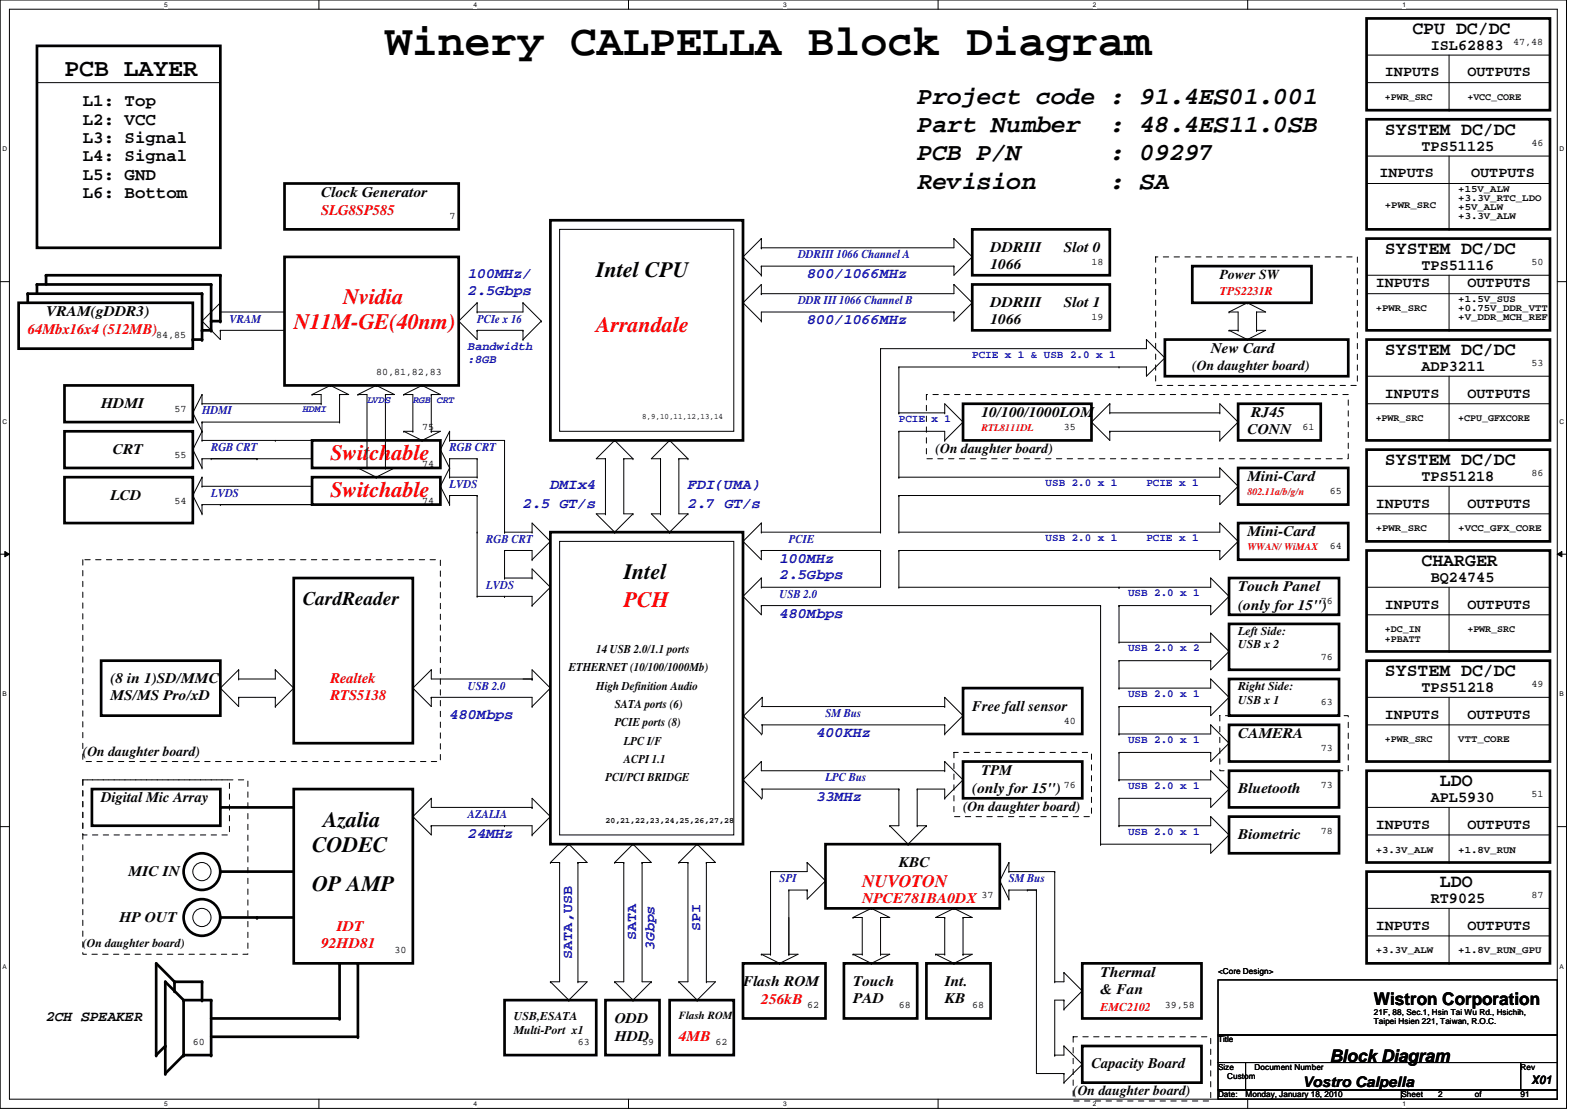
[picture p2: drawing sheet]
<svg xmlns="http://www.w3.org/2000/svg" width="297mm" height="210mm" viewBox="0 0 297 210" stroke-linecap="round" stroke-linejoin="round" font-family="sans-serif">
<path d="M0 0h295.1v208.7h-295.1zM1.8 1.7h291.5v205.2h-291.5z" fill="none" stroke="#000" stroke-width=".19"/>
<g fill="#fff">
<path d="M30.9 .2h.7v1.4h-.7z"/>
<path d="M30.9 207.1h.7v1.4h-.7z"/>
</g>
<path d="M60.1 0v1.7M60.1 206.9v1.8" fill="none" stroke="#000" stroke-width=".19"/>
<g fill="#fff">
<path d="M89.2 .2h.7v1.4h-.7z"/>
<path d="M89.2 207.1h.7v1.4h-.7z"/>
</g>
<path d="M118.4 0v1.7M118.4 206.9v1.8" fill="none" stroke="#000" stroke-width=".19"/>
<g fill="#fff">
<path d="M147.5 .2h.7v1.4h-.7z"/>
<path d="M147.5 207.1h.7v1.4h-.7z"/>
</g>
<path d="M176.7 0v1.7M176.7 206.9v1.8" fill="none" stroke="#000" stroke-width=".19"/>
<g fill="#fff">
<path d="M205.8 .2h.7v1.4h-.7z"/>
<path d="M205.8 207.1h.7v1.4h-.7z"/>
</g>
<path d="M235 0v1.7M235 206.9v1.8" fill="none" stroke="#000" stroke-width=".19"/>
<g fill="#fff">
<path d="M264.2 .2h.6v1.4h-.6z"/>
<path d="M264.2 207.1h.6v1.4h-.6z"/>
<path d="M.5 27.4h.8v1.3h-.8z"/>
<path d="M293.8 27.4h.8v1.3h-.8z"/>
<path d="M.5 78.7h.8v1.3h-.8z"/>
<path d="M293.8 78.7h.8v1.3h-.8z"/>
</g>
<path d="M0 53h1.8M293.3 53h1.8" fill="none" stroke="#000" stroke-width=".19"/>
<g fill="#fff">
<path d="M.5 130h.8v1.3h-.8z"/>
<path d="M293.8 130h.8v1.3h-.8z"/>
</g>
<path d="M0 104.3h1.8M.9 103.8l.9 .5-.9 .5zM293.3 104.3l.9-.5v1zM293.3 104.3h1.8" fill="none" stroke="#000" stroke-width=".19"/>
<path d="M.9 103.8l.9 .5-.9 .5zM293.3 104.3l.9-.5v1z" fill="#000"/>
<g fill="#fff">
<path d="M.5 181.3h.8v1.3h-.8z"/>
<path d="M293.8 181.3h.8v1.3h-.8z"/>
</g>
<g fill="none" stroke="#000" stroke-width=".19">
<path d="M7 15.6h34.5M41.5 15.6h.1M257.4 15.6h34.5M257.4 10.4h34.5M272.9 10.4v10.3M291.9 10.4h.1M291.9 15.6h.1M257.4 34.5h34.5M257.4 29.4h34.5M272.9 20.7h.1M272.9 29.4v13.8M291.9 34.5h.1"/>
<path d="M291.9 29.4h.1M41.5 58.7h.1M41.5 57h.1M41.5 58.7h12.1M41.5 57l-3.4 3.5M41.5 57v1.7M89.9 57h.1M89.9 58.7h.1M89.9 57l-3.5 3.5M89.9 57v1.7M98.5 57h.1M98.5 57v1.7h-8.6"/>
<path d="M98.5 57l3.5 3.5M105.4 43.2h32.8v38h-32.8zM140 57h.1M140 48.4h.1M140 57l3.4 3.5M140 48.4l3.4 3.4M143.4 44.9h.1M143.4 55.3h.1M143.4 50.1h.1M143.4 46.7h.1M143.4 51.8h.1M143.4 44.9v1.8"/>
<path d="M143.4 50.1v1.7M143.4 55.3v-1.7l-3.4 3.4M143.4 50.1h36.3M143.4 44.9l-3.4 3.5M179.7 53.6h.1M179.7 58.7h.1M179.7 44.9h.1M179.7 50.1h.1M179.7 58.7h-36.3v1.8M179.7 44.9v1.8h-36.3M179.7 53.6v1.7h-36.3M179.7 53.6l3.4 3.4"/>
<path d="M179.7 44.9l3.4 3.5M183.1 57h.1M183.1 48.4h.1M183.1 48.4l-3.4 3.4v-1.7M183.1 57l-3.4 3.5v-1.8M231.5 58.7h.1M231.5 58.7h1.7v3.5M234.9 57h.1M234.9 57l3.5 1.7h-1.7M234.9 57l-3.4 1.7M236.7 58.7h.1M236.7 58.7v3.5"/>
<path d="M257.4 55.3h34.5M257.4 51.8h34.5M272.9 43.2h.1M272.9 51.8v10.4M291.9 55.3h.1M291.9 51.8h.1M36.3 77.7h.1M36.3 77.7l1.8 3.5M38.1 60.5h.1M38.1 76h.1M38.1 74.3h.1M38.1 79.5h.1"/>
<path d="M38.1 60.5l3.4 3.4v-1.7M38.1 76h22.4M38.1 74.3v1.7M38.1 79.5v3.4M38.1 74.3l-1.8 3.4M38.1 79.5h25.9M41.5 62.2h.1M41.5 62.2h12.1M58.8 74.3h.1M58.8 74.3h1.7v1.7M60.5 76h.1M62.2 72.6h.1"/>
<path d="M62.2 72.6l3.5 1.7h-1.7M62.2 72.6l-3.4 1.7M64 74.3h.1M64 79.5h.1M64 74.3v5.2M67.4 74.3h.1M67.4 74.3h1.7v13.8M70.9 72.6h.1M70.9 72.6l3.4 1.7h-1.7M70.9 72.6l-3.5 1.7M72.6 74.3h.1M72.6 74.3v13.8"/>
<path d="M76 74.3h.1M76 74.3h1.8v6.9M79.5 72.6h.1M79.5 72.6l3.4 1.7h-1.7M79.5 72.6l-3.5 1.7M81.2 74.3h.1M81.2 74.3v6.9M86.4 60.5h.1M86.4 60.5l3.5 3.4v-1.7M89.9 62.2h.1M89.9 62.2h8.6M98.5 63.9h.1"/>
<path d="M98.5 62.2h.1M98.5 62.2v1.7M102 60.5h.1M102 60.5l-3.5 3.4M143.4 60.5h.1M165.9 65.6h.1M165.9 65.6v34.6M169.3 77.7h.1M169.3 69.1h.1M169.3 69.1v8.6M169.3 69.1h46.6M169.3 77.7h8.6"/>
<path d="M177.9 77.7h.1M177.9 77.7v-1.7l3.5 3.5M181.4 79.5h.1M181.4 79.5l-3.5 3.4M205.6 79.5h.1M205.6 79.5l3.4 3.4v-1.7M209 76h.1M209 77.7h.1M209 77.7h20.8M209 76l-3.4 3.5M209 76v1.7M210.8 69.1h.1"/>
<path d="M215.9 63.9h.1M215.9 69.1h.1M215.9 63.9l3.5 3.5M215.9 63.9v1.7h-50M219.4 67.4h.1M219.4 67.4l-3.5 3.4v-1.7M229.8 77.7h.1M229.8 77.7v-1.7l3.4 3.5M231.5 62.2h.1M231.5 62.2h1.7M231.5 62.2l3.4 1.7M233.2 62.2h.1"/>
<path d="M233.2 79.5h.1M233.2 79.5l-3.4 3.4M234.9 63.9h.1M236.7 62.2h.1M236.7 62.2h1.7l-3.5 1.7M257.4 70.8h.1M257.4 70.8h34.5M257.4 76h34.5M272.9 62.2h.1M272.9 70.8v12.1M291.9 76h.1M36.3 84.6h.1"/>
<path d="M36.3 93.3h.1M36.3 84.6l1.8 3.5M36.3 93.3l1.8 3.4M38.1 82.9h.1M38.1 81.2h.1M38.1 88.1h.1M38.1 86.4h.1M38.1 91.5h.1M38.1 89.8h.1M38.1 96.7h.1M38.1 95h.1M38.1 91.5h20.7"/>
<path d="M38.1 86.4h20.7M38.1 82.9h20.7M38.1 86.4v1.7M38.1 89.8v1.7M38.1 95v1.7M38.1 81.2l-1.8 3.4M38.1 95h20.7M38.1 89.8l-1.8 3.5M39.8 86.4h.1M41.5 95h.1M48.4 86.4h.1M51.9 82.9h.1"/>
<path d="M58.8 95h.1M67.4 88.1h.1M67.4 88.1h1.7M67.4 88.1l3.5 1.7M69.1 88.1h.1M70.9 89.8h.1M72.6 88.1h.1M72.6 88.1h1.7l-3.4 1.7M76 81.2h.1M76 81.2h1.8M76 81.2l3.5 1.7M77.8 81.2h.1"/>
<path d="M79.5 82.9h.1M81.2 81.2h.1M81.2 81.2h1.7l-3.4 1.7M82.9 84.6h.1M82.9 91.5h.1M82.9 84.6l1.8 3.5M82.9 91.5l1.8 3.5M84.7 82.9h.1M84.7 81.2h.1M84.7 88.1h.1M84.7 86.4h.1M84.7 89.8h.1"/>
<path d="M84.7 95h.1M84.7 93.3h.1M84.7 93.3h5.2M84.7 89.8h5.2M84.7 86.4h5.2M84.7 82.9h10.3M84.7 81.2v1.7M84.7 86.4v3.4M84.7 93.3v1.7M84.7 81.2l-1.8 3.4M84.7 88.1l-1.8 3.4M89.9 86.4h.1"/>
<path d="M89.9 93.3h.1M89.9 89.8h.1M89.9 86.4v3.4M89.9 93.3v19M95 82.9h.1M95 82.9v17.3M114 86.4h.1M114 96.7h.1M114 96.7h-1.7l3.5 3.5M114 86.4v10.3M115.8 82.9h.1M115.8 82.9l-3.5 3.5h1.7"/>
<path d="M115.8 82.9l3.4 3.5M117.5 86.4h.1M117.5 86.4v10.3h1.7M117.5 86.4h1.7M119.2 86.4h.1M119.2 96.7h.1M119.2 96.7l-3.4 3.5M124.4 86.4h.1M124.4 96.7h.1M124.4 96.7h-1.7l3.4 3.5M124.4 86.4v10.3M126.1 82.9h.1"/>
<path d="M126.1 82.9l-3.4 3.5h1.7M126.1 82.9l3.5 3.5M127.9 86.4h.1M127.9 86.4v10.3h1.7M127.9 86.4h1.7M129.6 86.4h.1M129.6 96.7h.1M129.6 96.7l-3.5 3.5M143.4 98.5h.1M143.4 98.5v1.7M143.4 98.5l-3.4 3.4M169.3 93.3h.1"/>
<path d="M169.3 89.8h.1M169.3 81.2h.1M169.3 81.2v8.6M169.3 93.3v6.9M169.3 93.3h60.5M169.3 81.2h8.6v1.7M177.9 82.9h.1M209 81.2h.1M209 81.2h20.8v1.7M229.8 88.1h.1M229.8 93.3h.1M229.8 98.5h.1"/>
<path d="M229.8 82.9h.1M229.8 98.5v1.7h-60.5M229.8 88.1l3.4 3.4M229.8 88.1v1.7h-60.5M229.8 98.5l3.4 3.4M233.2 91.5h.1M233.2 91.5l-3.4 3.5v-1.7M257.4 91.5h34.5M257.4 96.7h34.5M272.9 82.9h.1M272.9 91.5v10.4M291.9 91.5h.1"/>
<path d="M291.9 96.7h.1M89.9 100.2h.1M89.9 112.3h.1M89.9 112.3h10.3v1.7M95 103.6h.1M95 100.2h.1M95 112.3h.1M95 108.8h.1M95 103.6h5.2v1.8M95 100.2h5.2M95 108.8h5.2M95 103.6v5.2"/>
<path d="M100.2 100.2h.1M100.2 105.4h.1M100.2 108.8h.1M100.2 114h.1M100.2 100.2v-1.7l3.5 3.4M100.2 108.8v-1.7l3.5 3.5M103.7 101.9h.1M103.7 110.6h.1M103.7 101.9l-3.5 3.5M103.7 110.6l-3.5 3.4M105.4 101.9h32.8v55.3h-32.8zM115.8 100.2h.1"/>
<path d="M126.1 100.2h.1M140 101.9h.1M140 112.3h.1M140 101.9l3.4 3.5v-1.8M140 112.3l3.4 3.4v-1.7M143.4 103.6h.1M143.4 100.2h.1M143.4 110.6h.1M143.4 114h.1M143.4 108.8h.1M143.4 108.8v1.8M143.4 114h63.9"/>
<path d="M143.4 103.6h22.5M143.4 100.2h22.5M143.4 108.8l-3.4 3.5M165.9 100.2h.1M165.9 103.6h.1M165.9 103.6v7h-22.5M169.3 110.6h.1M169.3 103.6h.1M169.3 100.2h.1M169.3 103.6v7M169.3 103.6h60.5M207.3 114h.1"/>
<path d="M207.3 114v44.9M210.8 110.6h.1M210.8 114h.1M210.8 114v6.9M210.8 114h17.2M228 119.2h.1M228 108.8h.1M228 114h.1M228 108.8v1.8h-58.7M228 119.2v1.7h-17.2M228 119.2l3.5 3.4M228 108.8l3.5 3.5"/>
<path d="M229.8 103.6h.1M231.5 112.3h.1M231.5 112.3l-3.5 3.4v-1.7M233.2 101.9h.1M233.2 101.9l-3.4 3.5v-1.8M257.4 110.6h.1M257.4 110.6h34.5M257.4 115.7h34.5M272.9 101.9h.1M272.9 110.6v12M291.9 115.7h.1M41.5 129.5h.1"/>
<path d="M41.5 129.5l3.5 3.5v-1.7M45 131.3h.1M45 126.1h.1M45 127.8h.1M45 126.1l-3.5 3.4M45 126.1v1.7M45 131.3h6.9M51.9 126.1h.1M51.9 133h.1M51.9 131.3h.1M51.9 126.1v1.7h-6.9M51.9 131.3v1.7"/>
<path d="M51.9 126.1l3.4 3.4M55.3 129.5h.1M55.3 129.5l-3.4 3.5M77.8 129.5h.1M77.8 129.5l3.4 3.5v-1.7M81.2 126.1h.1M81.2 131.3h.1M81.2 126.1v1.7h19M81.2 131.3h19v1.7M81.2 126.1l-3.4 3.4M100.2 127.8h.1M100.2 133h.1"/>
<path d="M100.2 127.8v-1.7l3.5 3.4M103.7 129.5h.1M103.7 129.5l-3.5 3.5M140 134.7l3.4 3.5M140.1 134.7h.1M143.4 138.2h.1M143.4 133h34.5M143.4 136.5h34.5M143.6 131.3h.1M143.6 136.5h.1M143.6 131.3v1.7M143.6 136.5v1.7"/>
<path d="M143.6 131.3l-3.5 3.4M177.9 133h.1M177.9 138.2h.1M177.9 131.3h.1M177.9 136.5h.1M177.9 131.3v1.7M177.9 136.5v1.7M177.9 131.3l3.5 3.4M181.4 134.7h.1M181.4 134.7l-3.5 3.5M210.8 138.2h.1M210.8 133h.1"/>
<path d="M210.8 129.5h.1M210.8 124.4h.1M210.8 120.9h.1M210.8 124.4v5.1M210.8 133v5.2M210.8 133h17.2M210.8 124.4h17.2M228 136.5h.1M228 127.8h.1M228 133h.1M228 124.4h.1M228 127.8v1.7h-17.2"/>
<path d="M228 136.5v1.7h-17.2M228 136.5l3.5 3.4M228 127.8l3.5 3.5M231.5 139.9h.1M231.5 131.3h.1M231.5 122.6h.1M231.5 122.6l-3.5 3.5v-1.7M231.5 131.3l-3.5 3.4v-1.7M231.5 139.9l-3.5 3.5v-1.8M257.4 131.3h.1M257.4 131.3h34.5M257.4 136.5h34.5"/>
<path d="M272.9 122.6h.1M272.9 131.3v12.1M291.9 136.5h.1M0 155.6h1.8M77.8 153.7h.1M77.8 153.7l3.4 3.5v-1.8M81.2 155.4h.1M81.2 150.3h.1M81.2 155.4h19v1.8M81.2 150.3v1.7h19M81.2 150.3l-3.4 3.4M95 155.4h.1"/>
<path d="M100.2 152h.1M100.2 157.2h.1M100.2 152v-1.7l3.5 3.4M103.7 153.7h.1M103.7 153.7l-3.5 3.5M107.1 158.9h.1M107.1 158.9l3.5 3.5h-1.7M107.1 158.9l-3.4 3.5M119.2 158.9h.1M119.2 158.9l3.5 3.5h-1.8M119.2 158.9l-3.4 3.5M131.3 158.9h.1"/>
<path d="M131.3 158.9l3.5 3.5h-1.7M131.3 158.9l-3.4 3.5M140 146.8h.1M140 146.8l3.4 3.5M143.4 150.3h.1M143.4 143.4h.1M143.4 143.4v1.7h34.5M143.4 148.5h25.9M143.4 143.4l-3.4 3.4M143.6 148.5h.1M143.6 148.5v1.8M167.6 155.4h.1"/>
<path d="M167.6 155.4l3.4 3.5M169.3 148.5h.1M169.3 148.5v6.9h-1.7M171 158.9h.1M172.8 155.4h.1M172.8 148.5h.1M172.8 148.5v6.9M172.8 155.4h1.7M172.8 148.5h5.1v1.8M174.5 155.4h.1M174.5 155.4l-3.5 3.5M177.9 145.1h.1"/>
<path d="M177.9 143.4h.1M177.9 150.3h.1M177.9 143.4v1.7M177.9 143.4l3.5 3.4M181.4 146.8h.1M181.4 146.8l-3.5 3.5M207.3 158.9h.1M207.3 158.9h20.7M210.8 155.4h.1M210.8 141.6h.1M210.8 150.3h.1M210.8 146.8h.1"/>
<path d="M210.8 141.6v5.2M210.8 150.3v5.1M210.8 141.6h17.2M210.8 150.3h17.2M228 141.6h.1M228 145.1h.1M228 150.3h.1M228 153.7h.1M228 158.9h.1M228 153.7v1.7h-17.2M228 145.1v1.7h-17.2M228 145.1l3.5 3.4"/>
<path d="M228 153.7l3.5 3.5M231.5 148.5h.1M231.5 157.2h.1M231.5 148.5l-3.5 3.5v-1.7M231.5 157.2l-3.5 3.4v-1.7M257.4 152h34.5M257.4 157.2h34.5M272.9 143.4h.1M272.9 152v10.4M291.9 152h.1M291.9 157.2h.1M293.3 155.6h1.8"/>
<path d="M103.7 162.4h.1M103.7 162.4h1.7M105.4 162.4h.1M105.4 162.4v22.4h-1.7M108.9 162.4h.1M108.9 162.4v22.4M115.8 162.4h.1M115.8 162.4h1.7M117.5 162.4h.1M117.5 162.4v22.4h-1.7M120.9 162.4h.1M120.9 162.4v22.4h1.8"/>
<path d="M127.9 162.4h.1M127.9 162.4h1.7M129.6 162.4h.1M129.6 162.4v22.4h-1.7M133.1 162.4h.1M133.1 162.4v22.4M143.4 179.6h.1M143.4 179.6l3.5 1.8M143.4 179.6h1.7M145.1 179.6h.1M145.1 164.1h.1M145.1 164.1v15.5"/>
<path d="M148.6 167.6h.1M148.6 179.6h.1M148.6 167.6v12M148.6 179.6h1.7l-3.4 1.8M148.6 167.6h3.4M152 162.4h.1M152 167.6h.1M152 162.4v1.7h-6.9M152 162.4l3.5 3.4M155.5 165.8h.1M155.5 165.8l-3.5 3.5v-1.7M160.7 179.6h.1"/>
<path d="M160.7 172.7h.1M160.7 179.6h1.7M160.7 172.7h1.7v6.9M160.7 179.6l3.4 1.8M162.4 179.6h.1M164.1 171h.1M164.1 171l3.5 1.7h-1.7M164.1 171l-3.4 1.7M165.9 172.7h.1M165.9 179.6h.1M165.9 179.6h1.7l-3.5 1.8M165.9 172.7v6.9"/>
<path d="M176.2 179.6h.1M176.2 179.6h1.7M176.2 179.6l3.5 1.8M177.9 172.7h.1M177.9 179.6h.1M177.9 172.7v6.9M179.7 171h.1M179.7 171l-3.5 1.7h1.7M179.7 171l3.4 1.7h-1.7M181.4 172.7h.1M181.4 179.6h.1M181.4 179.6h1.7l-3.4 1.8"/>
<path d="M181.4 172.7v6.9M188.3 165.8h.1M188.3 165.8l1.7 3.5M190 164.1h.1M190 162.4h.1M190 169.3h.1M190 167.6h.1M190 167.6h5.2M190 164.1h8.7M190 162.4v1.7M190 167.6v1.7M190 162.4l-1.7 3.4"/>
<path d="M193.5 167.6h.1M195.2 167.6h.1M195.2 167.6v34.5h5.2M198.7 164.1h.1M198.7 164.1v20.7M257.4 171h34.5M257.4 176.2h34.5M272.9 162.4h.1M272.9 171v10.4M291.9 171h.1M291.9 176.2h.1M103.7 184.8h.1"/>
<path d="M103.7 184.8l3.4 3.5M107.1 188.3h.1M108.9 184.8h.1M108.9 184.8h1.7l-3.5 3.5M115.8 184.8h.1M115.8 184.8l3.4 3.5M119.2 188.3h.1M122.7 184.8h.1M122.7 184.8l-3.5 3.5M127.9 184.8h.1M127.9 184.8l3.4 3.5M131.3 188.3h.1"/>
<path d="M133.1 184.8h.1M133.1 184.8h1.7l-3.5 3.5M146.9 181.4h.1M164.1 181.4h.1M179.7 181.4h.1M198.7 198.6h.1M198.7 184.8h.1M200.4 188.3h.1M200.4 183.1h.1M200.4 190h.1M200.4 196.9h.1M200.4 188.3h-1.7v10.3"/>
<path d="M200.4 183.1v1.7h-1.7M200.4 196.9l3.5 3.5M200.4 196.9v1.7h-1.7M200.4 183.1l3.5 3.4M200.4 188.3v1.7M203.9 186.5h.1M203.9 186.5l-3.5 3.5M229.4 184.5h63.9v10.3h-63.9zM229.4 194.8h63.9v5.2h-63.9zM272.9 181.4h.1M200.4 202.1h.1M200.4 203.8h.1"/>
<path d="M200.4 202.1v1.7M203.9 200.4h.1M203.9 200.4l-3.5 3.4M229.4 200h5.2v5.2h-5.2zM229.4 205.2h34.6v1.7h-34.6zM234.6 200h51.8v5.2h-51.8zM264 205.2h29.3v1.7h-29.3zM286.4 200h6.9v5.2h-6.9z"/>
<circle cx="38" cy="164.1" r="1.71"/>
<circle cx="38" cy="172.7" r="1.71"/>
</g>
<g fill="none" stroke="#000" stroke-width=".51">
<path d="M7 8.6h34.5v38.1h-34.5zM257.4 3.5h34.5v17.2h-34.5zM53.6 34.5h32.8v8.7h-32.8zM257.4 22.5h34.5v20.7h-34.5zM3.5 57h32.8v8.6h-32.8zM5.2 57v-1.7h32.9v8.6h-1.8M7 55.3v-1.7h32.8v8.6h-1.7M8.7 53.6v-1.8h32.8v8.7h-1.7M53.6 48.4h32.8v24.2h-32.8zM103.7 41.5h36.3v41.4h-36.3zM183.1 43.2h25.9v8.6h-25.9zM183.1 53.6h25.9v8.6h-25.9z"/>
<path d="M224.6 50.1h22.4v6.9h-22.4zM257.4 44.9h34.5v17.3h-34.5zM12.1 72.6h24.2v6.9h-24.2zM181.4 76h24.2v6.9h-24.2zM219.4 63.9h34.6v6.9h-34.6zM233.2 76h15.6v6.9h-15.6zM257.4 63.9h34.5v19h-34.5zM12.1 81.2h24.2v6.9h-24.2zM12.1 89.8h24.2v8.7h-24.2zM58.8 82.9h24.1v5.2h-24.1zM58.8 89.8h24.1v5.2h-24.1zM233.2 88.1h20.8v6.9h-20.8z"/>
<path d="M233.2 98.5h20.8v6.9h-20.8zM257.4 84.6h34.5v17.3h-34.5zM55.3 108.8h22.5v31.1h-22.5zM103.7 100.2h36.3v58.7h-36.3zM231.5 117.5h20.7v8.6h-20.7zM231.5 108.8h20.7v6.9h-20.7zM257.4 103.6h34.5v19h-34.5zM19 124.4h22.5v10.3h-22.5zM181.4 129.5h22.5v8.7h-22.5zM231.5 136.5h20.7v6.9h-20.7zM231.5 127.8h20.7v6.9h-20.7zM257.4 124.4h34.5v19h-34.5z"/>
<path d="M17.3 148.5h24.2v6.9h-24.2zM41.5 152h13.8M55.3 148.5h22.5v32.9h-22.5zM155.5 158.9h32.8v12.1h-32.8zM181.4 143.4h22.5v6.9h-22.5zM231.5 145.1h20.7v6.9h-20.7zM231.5 153.7h20.7v6.9h-20.7zM257.4 145.1h34.5v17.3h-34.5zM41.5 172.7h13.8M41.5 164.1h13.8M257.4 164.1h34.5v17.3h-34.5zM32.9 184.8l-3.5-3.4v17.2l1.7-1.7"/>
<path d="M32.9 184.8h5.2v3.5M32.9 184.8v1.7M34.6 188.3l-3.5-3.5v17.3l3.5-3.5M34.6 188.3v10.3M34.6 188.3h5.2v10.3h-5.2M64 181.4v10.3h-24.2M67.4 181.4v13.8h-27.6M95 188.3h17.3v10.3h-17.3zM114 188.3h10.2v10.3h-10.2zM126.1 188.3h12.1v10.3h-12.1zM140 181.4h15.5v10.3h-15.5zM159 181.4h13.8v10.3h-13.8z"/>
<path d="M174.5 181.4h12.1v10.3h-12.1zM203.9 181.4h22.4v10.3h-22.4zM203.9 196.9h22.4v6.9h-22.4z"/>
<circle cx="38" cy="164.1" r="3.5"/>
<circle cx="38" cy="172.7" r="3.5"/>
</g>
<g fill="#000">
<circle cx="5.2" cy="55.3" r=".25"/>
<circle cx="7" cy="53.6" r=".25"/>
<circle cx="8.7" cy="51.8" r=".25"/>
<circle cx="38.1" cy="55.3" r=".25"/>
<circle cx="39.8" cy="53.6" r=".25"/>
<circle cx="41.5" cy="51.8" r=".25"/>
<circle cx="36.3" cy="63.9" r=".25"/>
<circle cx="38.1" cy="63.9" r=".25"/>
<circle cx="38.1" cy="62.2" r=".25"/>
<circle cx="39.8" cy="62.2" r=".25"/>
<circle cx="39.8" cy="60.5" r=".25"/>
<circle cx="41.5" cy="60.5" r=".25"/>
<circle cx="41.5" cy="152" r=".25"/>
<circle cx="41.5" cy="172.7" r=".25"/>
<circle cx="41.5" cy="164.1" r=".25"/>
<circle cx="48.4" cy="172.7" r=".25"/>
<circle cx="29.4" cy="198.6" r=".25"/>
<circle cx="31.1" cy="196.9" r=".25"/>
<circle cx="31.1" cy="184.8" r=".25"/>
<circle cx="32.9" cy="184.8" r=".25"/>
<circle cx="32.9" cy="186.5" r=".25"/>
<circle cx="34.6" cy="198.6" r=".25"/>
<circle cx="34.6" cy="188.3" r=".25"/>
<circle cx="38.1" cy="184.8" r=".25"/>
<circle cx="38.1" cy="188.3" r=".25"/>
<circle cx="39.8" cy="198.6" r=".25"/>
<circle cx="39.8" cy="188.3" r=".25"/>
<circle cx="64" cy="181.4" r=".25"/>
<circle cx="64" cy="191.7" r=".25"/>
<circle cx="67.4" cy="195.2" r=".25"/>
<circle cx="67.4" cy="181.4" r=".25"/>
<circle cx="31.1" cy="202.1" r=".25"/>
</g>
<path d="M217.7 48.4h38v24.2h-38zM174.5 74.3h79.5v12.1h-79.5zM15.6 105.4h67.3v38h-67.3zM229.8 134.7h24.2v10.4h-24.2zM15.6 146.8h27.6v10.4h-27.6zM15.6 146.8h31.1v32.8h-31.1zM179.7 141.6h25.9v12.1h-25.9zM202.1 195.2h25.9v12.1h-25.9z" fill="none" stroke="#000" stroke-width=".19" stroke-dasharray="1 1 1 1 1 1 1 1"/>
<text font-size="8.3" x="72.6" y="10.4">Winery CALPELLA Block Diagram</text>
<g font-size="4.7">
<text x="12.1" y="14.3">PCB LAYER</text>
<text x="172.8" y="19.5">Project code : 91.4ES01.001</text>
<text x="172.8" y="24.8">Part Number</text>
<text x="209.1" y="24.8">: 48.4ES11.0SB</text>
<text x="172.8" y="30.2">PCB P/N</text>
<text x="172.8" y="35.5">Revision</text>
<text x="209.1" y="30.2">: 09297</text>
<text x="209.1" y="35.5">: SA</text>
</g>
<g font-size="4.1">
<text x="112.3" y="52.1">Intel CPU</text>
<text x="117.5" y="109.1">Intel</text>
<text x="60.9" y="155.7">Azalia</text>
<text x="58.8" y="160.5">CODEC</text>
<text x="58.8" y="167.8">OP AMP</text>
</g>
<g font-size="4.1" fill="#f00">
<text x="64.7" y="57.3">Nvidia</text>
<text x="55.3" y="62">N11M-GE(40nm)</text>
<text x="112.3" y="62.4">Arrandale</text>
<text x="62.2" y="86.6">Switchable</text>
<text x="62.2" y="93.5">Switchable</text>
<text x="117.5" y="114.3">PCH</text>
</g>
<text font-size="3.6" x="57" y="113.8">CardReader</text>
<g font-size="3.5">
<text x="266" y="6.4">CPU DC/DC</text>
<text x="260.9" y="25.4">SYSTEM DC/DC</text>
<text x="260.9" y="47.8">SYSTEM DC/DC</text>
<text x="260.9" y="66.8">SYSTEM DC/DC</text>
<text x="260.9" y="87.5">SYSTEM DC/DC</text>
<text x="267.8" y="106.5">CHARGER</text>
<text x="260.9" y="127.3">SYSTEM DC/DC</text>
<text x="271.2" y="148">LDO</text>
<text x="271.2" y="167">LDO</text>
</g>
<g font-size="3.3">
<text x="15.6" y="23.5">L2: VCC</text>
<text x="15.6" y="20">L1: Top</text>
<text x="15.6" y="26.9">L3: Signal</text>
<text x="15.6" y="33.8">L5: GND</text>
<text x="15.6" y="30.4">L4: Signal</text>
<text x="15.6" y="37.3">L6: Bottom</text>
<text x="258.8" y="189.3">Wistron Corporation</text>
<text x="250.5" y="199.9">Block Diagram</text>
</g>
<text font-size="3.3" fill="#f00" x="162.4" y="167">NUVOTON</text>
<g font-size="2.9">
<text x="269.5" y="9.4">ISL62883</text>
<text x="267.8" y="28.4">TPS51125</text>
<text x="267.8" y="50.8">TPS51116</text>
<text x="267.8" y="69.8">ADP3211</text>
<text x="267.8" y="90.6">TPS51218</text>
<text x="269.5" y="109.6">BQ24745</text>
<text x="267.8" y="130.3">TPS51218</text>
<text x="269.5" y="151">APL5930</text>
<text x="269.5" y="170">RT9025</text>
</g>
<g font-size="2.8">
<text x="260.9" y="14.4">INPUTS</text>
<text x="276.4" y="14.4">OUTPUTS</text>
<text x="259.8" y="33.4">INPUTS</text>
<text x="277.1" y="33.4">OUTPUTS</text>
<text x="60.5" y="37">Clock Generator</text>
<text x="186.6" y="47.4">DDRIII</text>
<text x="200.4" y="47.4">Slot 0</text>
<text x="186.6" y="50.6">1066</text>
<text x="8.7" y="59.5">VRAM(gDDR3)</text>
<text x="186.6" y="57.8">DDRIII</text>
<text x="200.4" y="57.8">Slot 1</text>
<text x="259.1" y="54.1">INPUTS</text>
<text x="276.4" y="54.1">OUTPUTS</text>
<text x="186.6" y="61">1066</text>
<text x="228" y="66.4">New Card</text>
<text x="19" y="76.8">HDMI</text>
<text x="260.9" y="74.8">INPUTS</text>
<text x="276.4" y="74.8">OUTPUTS</text>
<text x="184.9" y="78.5">10/100/1000LOM</text>
<text x="234.9" y="81.7">CONN</text>
<text x="235.7" y="78.5">RJ45</text>
<text x="21.3" y="85.4">CRT</text>
<text x="20.8" y="94">LCD</text>
<text x="234.9" y="90.6">Mini-Card</text>
<text x="259.1" y="95.6">INPUTS</text>
<text x="276.4" y="95.6">OUTPUTS</text>
<text x="234.9" y="101">Mini-Card</text>
<text x="233.2" y="111.3">Touch Panel</text>
<text x="233.2" y="114.8">(only for 15&quot;)</text>
<text x="260.9" y="114.6">INPUTS</text>
<text x="276.4" y="114.6">OUTPUTS</text>
<text x="20.8" y="128.6">(8 in 1)SD/MMC</text>
<text x="20.8" y="131.8">MS/MS Pro/xD</text>
<text x="183.1" y="133.8">Free fall sensor</text>
<text x="260.9" y="135.3">INPUTS</text>
<text x="276.4" y="135.3">OUTPUTS</text>
<text x="233.2" y="139">CAMERA</text>
<text x="183.1" y="149.3">(only for 15&quot;)</text>
<text x="184.9" y="145.9">TPM</text>
<text x="233.2" y="149.3">Bluetooth</text>
<text x="19" y="151">Digital Mic Array</text>
<text x="233.2" y="157.9">Biometric</text>
<text x="259.1" y="156">INPUTS</text>
<text x="276.4" y="156">OUTPUTS</text>
<text x="24.2" y="164.9">MIC IN</text>
<text x="169.3" y="163.1">KBC</text>
<text x="22.5" y="173.5">HP OUT</text>
<text x="259.1" y="175">INPUTS</text>
<text x="276.4" y="175">OUTPUTS</text>
<text x="140" y="185.6">Flash ROM</text>
<text x="160.7" y="185.6">Touch</text>
<text x="177.9" y="185.6">Int.</text>
<text x="207.3" y="183.9">Thermal</text>
<text x="160.7" y="188.8">PAD</text>
<text x="177.9" y="188.8">KB</text>
<text x="207.3" y="187.1">&amp; Fan</text>
<text x="8.7" y="192.3">2CH SPEAKER</text>
<text x="115.8" y="192.5">ODD</text>
<text x="115.8" y="196">HDD</text>
<text x="205.6" y="201.1">Capacity Board</text>
<text x="245.3" y="204.6">Vostro Calpella</text>
</g>
<g font-size="2.8" fill="#f00">
<text x="60.5" y="40.5">SLG8SP585</text>
<text x="5.2" y="62.9">64Mbx16x4 (512MB)</text>
<text x="62.2" y="128.6">Realtek</text>
<text x="62.2" y="131.8">RTS5138</text>
<text x="162.4" y="170.1">NPCE781BA0DX</text>
<text x="60.5" y="178.4">92HD81</text>
<text x="63.5" y="175.2">IDT</text>
<text x="143.4" y="189">256kB</text>
<text x="127.9" y="196">4MB</text>
</g>
<g font-size="2.8" fill="#00f">
<text x="88.1" y="52.4">100MHz/</text>
<text x="152" y="52.4">800/1066MHz</text>
<text x="88.1" y="55.5">2.5Gbps</text>
<text x="152" y="61">800/1066MHz</text>
<text x="98.5" y="95.6">2.5 GT/s</text>
<text x="103.7" y="92.1">DMIx4</text>
<text x="129.6" y="95.6">2.7 GT/s</text>
<text x="129.6" y="92.1">FDI(UMA)</text>
<text x="146.9" y="105.9">100MHz</text>
<text x="146.9" y="109.1">2.5Gbps</text>
<text x="146.9" y="116.3">480Mbps</text>
<text x="84.7" y="135.3">480Mbps</text>
<text x="153.8" y="138.8">400KHz</text>
<text x="153.8" y="150.9">33MHz</text>
<text x="88.1" y="157.8">24MHz</text>
<text x="119.8" y="177" transform="rotate(-90 119.8 177)">SATA</text>
<text x="123.3" y="178.8" transform="rotate(-90 123.3 178.8)">3Gbps</text>
<text x="131.9" y="175.3" transform="rotate(-90 131.9 175.3)">SPI</text>
<text x="107.8" y="180.5" transform="rotate(-90 107.8 180.5)">SATA,USB</text>
</g>
<g font-size="2.6">
<text x="229.8" y="52.4">Power SW</text>
<text x="224.6" y="69.7">(On daughter board)</text>
<text x="176.2" y="85.2">(On daughter board)</text>
<text x="15.6" y="142.2">(On daughter board)</text>
<text x="181.4" y="152.6">(On daughter board)</text>
<text x="202.1" y="206.1">(On daughter board)</text>
</g>
<g font-size="2.2" fill="#00f">
<text x="150.3" y="48.7">DDRIII 1066 Channel A</text>
<text x="150.3" y="57.3">DDR III 1066 Channel B</text>
<text x="43.2" y="60.7">VRAM</text>
<text x="88.1" y="65.8">Bandwidth</text>
<text x="89.9" y="60.7">PCIe x 16</text>
<text x="88.1" y="68.4">:8GB</text>
<text x="38.1" y="78">HDMI</text>
<text x="39.8" y="84.9">RGB CRT</text>
<text x="84.7" y="84.9">RGB CRT</text>
<text x="39.8" y="93.6">LVDS</text>
<text x="84.7" y="91.8">LVDS</text>
<text x="91.6" y="102.2">RGB CRT</text>
<text x="148.6" y="102.2">PCIE</text>
<text x="91.6" y="110.8">LVDS</text>
<text x="146.9" y="112.6">USB 2.0</text>
<text x="88.1" y="129.8">USB 2.0</text>
<text x="155.5" y="135">SM Bus</text>
<text x="155.5" y="147.1">LPC Bus</text>
<text x="88.1" y="154">AZALIA</text>
<text x="146.9" y="166.1">SPI</text>
<text x="190" y="166.1">SM Bus</text>
</g>
<g font-size="2.2" fill="#f00">
<text x="229.8" y="55.6">TPS2231R</text>
<text x="207.3" y="190.3">EMC2102</text>
</g>
<g font-size="2.2">
<text x="233.2" y="119.5">Left Side:</text>
<text x="112.3" y="122.9">14 USB 2.0/1.1 ports</text>
<text x="233.2" y="122.1">USB x 2</text>
<text x="107.1" y="126.4">ETHERNET (10/100/1000Mb)</text>
<text x="112.3" y="129.8">High Definition Audio</text>
<text x="233.2" y="129.8">Right Side:</text>
<text x="115.8" y="133.3">SATA ports (6)</text>
<text x="115.8" y="136.7">PCIE ports (8)</text>
<text x="233.2" y="132.4">USB x 1</text>
<text x="117.5" y="140.2">LPC I/F</text>
<text x="117.5" y="143.7">ACPI 1.1</text>
<text x="114" y="147.1">PCI/PCI BRIDGE</text>
<text x="15.6" y="178.2">(On daughter board)</text>
<text x="96.8" y="192">USB,ESATA</text>
<text x="96.8" y="194.6">Multi-Port x1</text>
<text x="288.5" y="204.2">X01</text>
</g>
<g font-size="2.1" fill="#00f">
<text x="183.1" y="67.4">PCIE x 1 &amp; USB 2.0 x 1</text>
<text x="169.3" y="79.5">PCIE x 1</text>
<text x="197" y="91.6">USB 2.0 x 1</text>
<text x="215.9" y="91.6">PCIE x 1</text>
<text x="197" y="101.9">USB 2.0 x 1</text>
<text x="215.9" y="101.9">PCIE x 1</text>
<text x="212.5" y="112.3">USB 2.0 x 1</text>
<text x="212.5" y="122.6">USB 2.0 x 2</text>
<text x="212.5" y="131.3">USB 2.0 x 1</text>
<text x="212.5" y="139.9">USB 2.0 x 1</text>
<text x="212.5" y="148.5">USB 2.0 x 1</text>
<text x="212.5" y="157.2">USB 2.0 x 1</text>
</g>
<text font-size="2.1" x="127.9" y="191.9">Flash ROM</text>
<g font-size="1.9">
<text x="285" y="8.4">47,48</text>
<text x="260.9" y="18.9">+PWR_SRC</text>
<text x="276.4" y="18.9">+VCC_CORE</text>
<text x="288.5" y="27.4">46</text>
<text x="84.7" y="41.3">7</text>
<text x="260.9" y="39.2">+PWR_SRC</text>
<text x="274.7" y="37.9">+3.3V_RTC_LDO</text>
<text x="274.7" y="41.3">+3.3V_ALW</text>
<text x="274.7" y="39.6">+5V_ALW</text>
<text x="274.7" y="36.1">+15V_ALW</text>
<text x="205.6" y="49.9">18</text>
<text x="288.5" y="49.9">50</text>
<text x="259.1" y="58.6">+PWR_SRC</text>
<text x="274.7" y="56.9">+1.5V_SUS</text>
<text x="274.7" y="58.6">+0.75V_DDR_VTT</text>
<text x="29.4" y="63.7">84,85</text>
<text x="205.6" y="60.3">19</text>
<text x="274.7" y="60.3">+V_DDR_MCH_REF</text>
<text x="70.9" y="70.6">80,81,82,83</text>
<text x="288.5" y="68.9">53</text>
<text x="32.9" y="77.5">57</text>
<text x="79.5" y="81">75</text>
<text x="200.4" y="81">35</text>
<text x="245.3" y="81">61</text>
<text x="259.1" y="79.3">+PWR_SRC</text>
<text x="274.7" y="79.3">+CPU_GFXCORE</text>
<text x="32.9" y="86.2">55</text>
<text x="79.5" y="87.9">74</text>
<text x="288.5" y="89.6">86</text>
<text x="32.9" y="94.8">54</text>
<text x="79.5" y="94.8">74</text>
<text x="250.5" y="93.1">65</text>
<text x="259.1" y="100.1">+PWR_SRC</text>
<text x="274.7" y="100.1">+VCC_GFX_CORE</text>
<text x="250.5" y="103.4">64</text>
<text x="248.8" y="113.8">76</text>
<text x="260.9" y="119">+DC_IN</text>
<text x="276.4" y="119">+PWR_SRC</text>
<text x="248.8" y="124.2">76</text>
<text x="260.9" y="120.8">+PBATT</text>
<text x="288.5" y="129.3">49</text>
<text x="200.4" y="136.2">40</text>
<text x="248.8" y="132.8">63</text>
<text x="248.8" y="141.4">73</text>
<text x="260.9" y="139.8">+PWR_SRC</text>
<text x="274.7" y="139.8">VTT_CORE</text>
<text x="200.4" y="148.3">76</text>
<text x="248.8" y="148.3">73</text>
<text x="288.5" y="150.1">51</text>
<text x="248.8" y="157">78</text>
<text x="259.1" y="160.5">+3.3V_ALW</text>
<text x="274.7" y="160.5">+1.8V_RUN</text>
<text x="184.9" y="169.1">37</text>
<text x="288.5" y="169.1">87</text>
<text x="74.3" y="179.4">30</text>
<text x="259.1" y="179.5">+3.3V_ALW</text>
<text x="274.7" y="179.5">+1.8V_RUN_GPU</text>
<text x="152" y="189.8">62</text>
<text x="169.3" y="189.8">68</text>
<text x="183.1" y="189.8">68</text>
<text x="219.4" y="189.8">39,58</text>
<text x="36.3" y="196.7">60</text>
<text x="108.9" y="196.7">63</text>
<text x="120.9" y="196.7">59</text>
<text x="134.8" y="196.7">62</text>
</g>
<g font-size="1.9" fill="#00f">
<text x="57" y="77.6">HDMI</text>
<text x="69.1" y="75.9">LVDS</text>
<text x="77.8" y="75.9">RGB CRT</text>
</g>
<g font-size="1.9" fill="#f00">
<text x="184.9" y="81.2">RTL8111DL</text>
<text x="234.9" y="93.2">802.11a/b/g/n</text>
<text x="234.9" y="103.6">WWAN/ WiMAX</text>
</g>
<text font-size="1.5" fill="#fff" x="29.4" y="61.7">4</text>
<g font-size="1.5">
<text x="120.9" y="79">8,9,10,11,12,13,14</text>
<text x="114" y="155">20,21,22,23,24,25,26,27,28</text>
<text x="229.4" y="183.3">&lt;Core Design&gt;</text>
<text x="258.8" y="191.1">21F, 88, Sec.1, Hsin Tai Wu Rd., Hsichih,</text>
<text x="229.4" y="196.2">Title</text>
<text x="258.8" y="192.8">Taipei Hsien 221, Taiwan, R.O.C.</text>
<text x="229.4" y="201.4">Size</text>
<text x="231.1" y="203.1">Custom</text>
<text x="236.3" y="201.4">Document Number</text>
<text x="286.4" y="201.4">Rev</text>
<text x="229.4" y="206.6">Date:</text>
<text x="234.6" y="206.6">Monday, January 18, 2010</text>
<text x="264" y="206.6">Sheet</text>
<text x="270.9" y="206.6">2</text>
<text x="277.8" y="206.6">of</text>
<text x="286.4" y="206.6">91</text>
</g>
<g font-size="1.2">
<text x="30.9" y="1.3">5</text>
<text x="89.2" y="1.3">4</text>
<text x="147.5" y="1.3">3</text>
<text x="205.8" y="1.3">2</text>
<text x="264.2" y="1.3">1</text>
<text x=".5" y="28.5">D</text>
<text x="293.8" y="28.5">D</text>
<text x=".5" y="79.8">C</text>
<text x="293.8" y="79.8">C</text>
<text x=".5" y="131.1">B</text>
<text x="293.8" y="131.1">B</text>
<text x=".5" y="182.4">A</text>
<text x="293.8" y="182.4">A</text>
<text x="30.9" y="208.2">5</text>
<text x="89.2" y="208.2">4</text>
<text x="147.5" y="208.2">3</text>
<text x="205.8" y="208.2">2</text>
<text x="264.2" y="208.2">1</text>
</g>
</svg>
